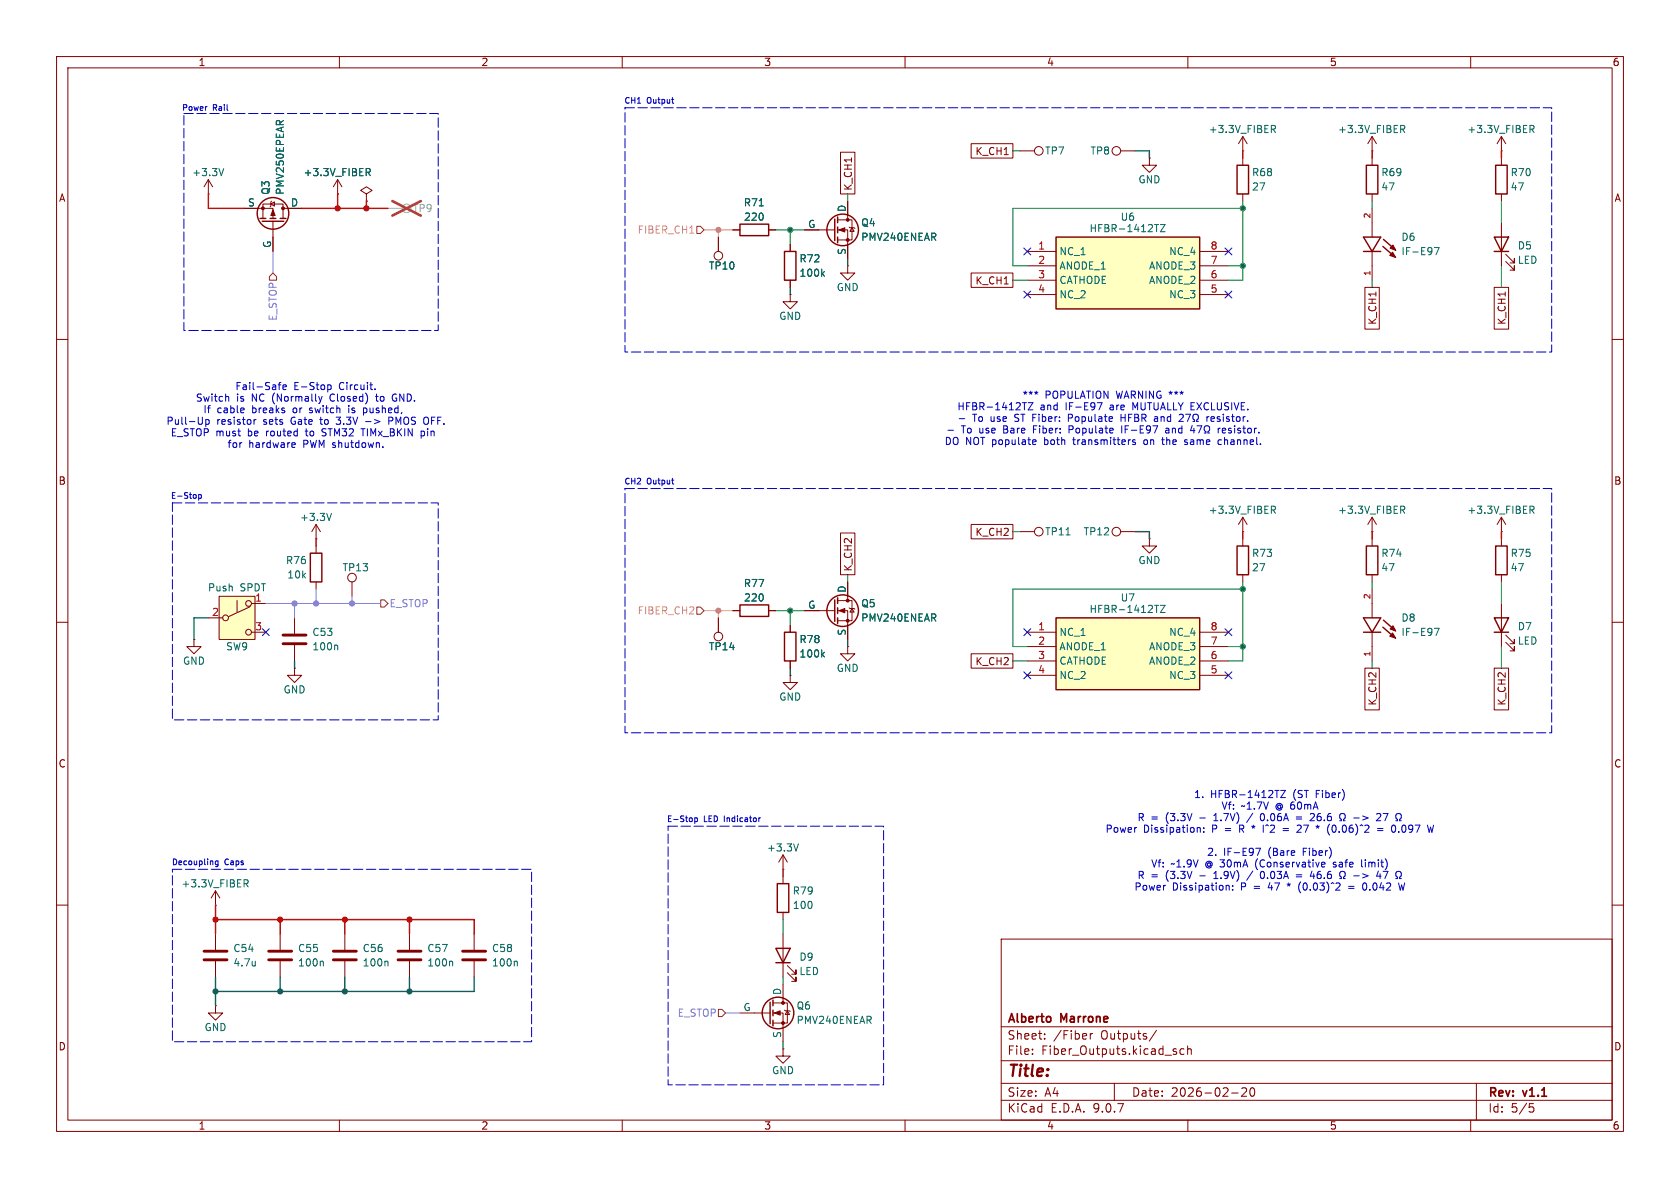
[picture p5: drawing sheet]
<svg xmlns="http://www.w3.org/2000/svg" width="297mm" height="210mm" viewBox="0 0 297 210" stroke-linecap="round" stroke-linejoin="round" font-family="sans-serif">
<g fill="none" stroke="#840000" stroke-width=".18">
<path d="M10 10h277v190h-277zM12 12h273v186h-273zM60 10v2M110 10v2M160 10v2M210 10v2M260 10v2M149.9 47v1.3h1.2l-1.2 1.2-1.3-1.2h1.3M149.9 47h.1M10 60h2M285 60h2M10 110h2"/>
<path d="M285 110h2M10 160h2M177 166h108v32h-108zM285 160h2M60 198v2M110 198v2M160 198v2M177 194.5h108M177 191.5h108M177 187.5h108M177 181.5h108M182.5 186.3v.1"/>
<path d="M182.5 185.5v.1M184.7 183.6v.1M184.7 182.8v.1M192.7 182.7v1M193.2 182.7l-.3 .1-.2 .2M197 191.5v3M204.5 182.1l-1.3 2M207.6 185.9l.4 .1v.2l-.2 .2h-.3M207.6 185.4l.4 .1M209.3 185.5l-.4-.1-.3 .3v.4l.1 .2h.6M210 184.9v1.5M210 185.5l.2-.1 .3 .1 .1 .9"/>
<path d="M210 198v2M217.7 193.2h1.2M219.5 192.4l.6-.1 .2 .1 .1 .3-.9 1.1h.9M221.1 192.4l.2-.1a.81 .81 0 0 1 .6 .6 .81 .81 0 0 1-.3 .8l-.1 .1a.81 .81 0 0 1-.4-1.4zM260 198v2M261 191.5v6.5M270.4 195.1h.7M270.5 195.7h.4l.3 .3-.2 .5-.5 .1"/>
</g>
<path d="M186.7 41.9h25.4v12.7h-25.4z" fill="#ffffc2"/>
<g fill="none" stroke="#840000" stroke-width=".25">
<path d="M186.7 41.9h25.4v12.7h-25.4zM137.4 156.2h2v5.1h-2zM136.1 177.2v3.8M136.7 176.8v1M136.7 178.6v1M136.7 180.3v1.1"/>
<circle cx="137.5" cy="179.1" r="2.79"/>
</g>
<g fill="none" stroke="#840000" stroke-width=".18">
<path d="M181.6 44.5h5.1M181.6 47h5.1M181.6 49.5h5.1M181.6 52.1h5.1M212.1 44.5h5.1M212.1 47h5.1M212.1 49.5h5.1M212.1 52.1h5.1M138.4 153.7h.1M138.4 151.1v2.6M138.4 154.9v1.3M138.4 151.1l.8 1.3"/>
<path d="M138.4 151.1l-.7 1.3M130.8 179.1h5.3M136.7 177.3h2.5v3.5h-2.5M136.7 179.1h1.7v5.1M138.4 161.3v1.3M138.4 174v3.3M138.7 178.6l.1 .1h.8l.1 .1M139.2 178.7l.4 .6h-.8zM138.4 185.4v1.3h1.3l-1.3 1.3-1.2-1.3h1.2M138.4 185.4h.1"/>
</g>
<path d="M204.1 39.7h.7M205.1 39.7h.9l-.9 1.3h.9M141.2 149.2l-.5 1.2" fill="none" stroke="#006464" stroke-width=".18"/>
<g fill="#840000" stroke="#840000" stroke-width=".18">
<path d="M136.9 179.1l1-.4v.8z"/>
<circle cx="138.4" cy="177.3" r=".25"/>
<circle cx="138.4" cy="180.8" r=".25"/>
</g>
<path d="M186.7 109.2h25.4v12.7h-25.4z" fill="#ffffc2"/>
<g fill="none" stroke="#840000" stroke-width=".25">
<path d="M147.6 38.7v3.8M148.1 38.4v1M264.4 29.2h2v5.1h-2zM138.7 44.5h2v5h-2zM148.1 40.1v1M148.1 41.9v1M130.8 106.9h5.1v2.1h-5.1zM186.7 109.2h25.4v12.7h-25.4zM241 109.2h3.1l-1.5 2.6zM241 111.8h3.1M244.5 110.9l2 1.7M244.6 109.6l2 1.8"/>
<path d="M137.2 167.6h2.5l-1.3 2.6zM137.2 170.2h2.5"/>
<circle cx="149" cy="40.6" r="2.79"/>
</g>
<g fill="none" stroke="#840000" stroke-width=".18">
<path d="M148.1 38.9h2.5v3.5h-2.5M149.9 35.6v3.3M265.4 27.9v1.3M265.4 34.3v1.3M127 41.9v2.6M139.7 43.2v1.3M139.7 49.5v1.3M142.2 40.6h5.4M148.1 40.6h1.8v5.1M150.1 40.1l.1 .2h.8l.1 .1M150.6 40.3l.4 .6h-.8zM265.4 94h.1"/>
<path d="M265.4 91.4v2.6M265.4 91.4l-.7 1.3M265.4 91.4l.8 1.3M34.3 113v1.3h-1.3l1.3 1.3 1.3-1.3h-1.3M34.3 113h.1M127 109.2v2.6M129.5 108h1.3M135.9 108h1.3M181.6 111.8h5.1M181.6 114.3h5.1M181.6 116.8h5.1M181.6 119.4h5.1"/>
<path d="M212.1 111.8h5.1M212.1 114.3h5.1M212.1 116.8h5.1M212.1 119.4h5.1M242.6 104.1v5.1M242.6 111.8v5M138.4 165.1v7.6M139.2 172l1.5 1.5v-.8v.8h-.7M139.2 170.7l1.5 1.5v-.7v.7h-.7"/>
<circle cx="127" cy="45.2" r=".76"/>
<circle cx="127" cy="112.5" r=".76"/>
</g>
<path d="M145.4 48.4l.3 .4M145.7 48l-.4 .5M270.5 89.5h.5l.2 .2-.1 .4h-.6M270.8 90.1l.4 .6M204.1 107h.7M205.1 107h.9l-.9 1.3h.9M253.6 111.1h.8l-.5 1.2" fill="none" stroke="#006464" stroke-width=".18"/>
<g fill="#840000" stroke="#840000" stroke-width=".18">
<path d="M148.3 40.6l1.1-.3v.7z"/>
<path d="M246.3 110.6l.5 1-1.1-.4z"/>
<path d="M246.2 111.9l.6 .9-1.1-.3z"/>
<circle cx="149.9" cy="38.9" r=".25"/>
<circle cx="149.9" cy="42.4" r=".25"/>
</g>
<path d="M38.7 105.4h6.4v7.6h-6.4z" fill="#ffffc2"/>
<g fill="none" stroke="#840000" stroke-width=".18">
<path d="M36.8 34.3h.1M36.8 31.8l.8 1.2M36.8 31.8l-.7 1.2M36.8 31.8v2.5M43.2 36.8h5.1v1.8M46.5 38.6v-2.5h3.5v2.5M47.9 36.1l.6-.4v.7zM48 35.6l-.1 .1v.7l-.1 .2M48.3 39.1v5.4M50 36.8h3.3M59.7 34.3h.1M59.7 31.8l-.8 1.2"/>
<path d="M59.7 31.8l.8 1.2M59.7 31.8v2.5M64.8 34.3l1-.6-1-.7-1 .7 1 .6v1.3M64.8 35.6h.1M148.6 26.9h2.5v7.4h-2.5zM149.9 35.6v2.5M171.7 25.4h7.4v2.5h-7.4zM180.3 26.7h2.6M198.1 26.7h2.6M203.2 27.9v1.3h1.3l-1.3 1.3-1.3-1.3h1.3M203.2 27.9h.1M219.7 26.7h.1"/>
<path d="M219.7 24.1v2.6M219.7 27.9v1.3M219.7 34.3v1.3M219.7 24.1l-.8 1.3M219.7 24.1l.8 1.3M242.6 26.7h.1M242.6 24.1v2.6M242.6 27.9v1.3M242.6 34.3v1.3M242.6 36.8v5.1M242.6 24.1l-.8 1.3M242.6 24.1l.7 1.3"/>
<path d="M265.4 26.7h.1M265.4 24.1v2.6M265.4 39.4v7.6M265.4 24.1l-.7 1.3M265.4 24.1l.8 1.3M127 41.9v2.6M129.5 40.6h1.3M135.9 40.6h1.3M139.7 52.1v1.2h1.3l-1.3 1.3-1.3-1.3h1.3M139.7 52.1h.1M139.7 43.2v1.3M139.7 49.5v1.3"/>
<path d="M142.2 40.6h2.6M149.9 43.2v2.5M171.7 48.3h7.4v2.5h-7.4zM241.3 50.8h2.5v7.4h-2.5zM242.6 44.5v5M264.2 50.8h2.5v7.4h-2.5zM266.2 46.2l1.5 1.6v-.8v.8h-.7M266.2 45l1.5 1.5v-.8v.8h-.7M55.9 95.3h.1M55.9 92.7l-.8 1.3M55.9 92.7l.7 1.3M55.9 92.7v2.6"/>
<path d="M55.9 96.5v1.3M148.6 94.2h2.5v7.4h-2.5zM171.7 92.7h7.4v2.6h-7.4zM180.3 94h2.6M198.1 94h2.6M203.2 95.3v1.2h1.3l-1.3 1.3-1.3-1.3h1.3M203.2 95.3h.1M219.7 94h.1M219.7 91.4l-.8 1.3M219.7 91.4l.8 1.3M219.7 91.4v2.6M219.7 95.3v1.2"/>
<path d="M242.6 94h.1M242.6 91.4l-.8 1.3M242.6 91.4l.7 1.3M242.6 91.4v2.6M242.6 95.3v1.2M265.4 95.3v1.2M36.8 109.2h2.6M38.7 105.4h6.4v7.6h-6.4zM41.9 106.2v2M44.2 107.2l-3.8 1.8M44.4 106.7h2.6M44.4 111.8h2.6"/>
<path d="M52.1 118.1v1.3h-1.3l1.3 1.3 1.2-1.3h-1.2M52.1 118.1h.1M52.1 109.2v2.8M52.1 114v2.8M55.9 102.9v1.2M62.2 102.9v2.5M127 109.2v2.6M129.5 108h1.3M135.9 108h1.3M139.7 119.4v1.3h1.3l-1.3 1.2-1.3-1.2h1.3M139.7 119.4h.1M139.7 110.5v1.3"/>
<path d="M139.7 116.8v1.3M142.2 108h5.4M148.1 106.2h2.5v3.5h-2.5M148.1 108h1.8v5M149.9 114.3v1.3h1.2l-1.2 1.2-1.3-1.2h1.3M149.9 114.3h.1M149.9 102.9v3.3M150.1 107.4l.1 .2h.8l.1 .1M150.6 107.6l.4 .6h-.8zM171.7 115.6h7.4v2.5h-7.4zM219.7 101.6v1.3M241.3 118.1h2.5v7.4h-2.5z"/>
<path d="M242.6 101.6v1.3M264.2 118.1h2.5v7.4h-2.5zM265.4 101.6v1.3M265.4 106.7v7.6M266.2 113.5l1.5 1.6v-.8v.8h-.7M266.2 112.3l1.5 1.5v-.8v.8h-.7M38.1 157.5v2.5M38.1 157.5l-.8 1.3M38.1 157.5l.8 1.3M38.1 177.8v1.3h1.3l-1.3 1.2-1.3-1.2h1.3M38.1 177.8h.1M38.1 160h.1"/>
<path d="M38.1 165.1v2.8M38.1 169.9v2.8M49.5 165.1v2.8M49.5 169.9v2.8M61 165.1v2.8M61 169.9v2.8M72.4 165.1v2.8M72.4 169.9v2.8M83.8 165.1v2.8M83.8 169.9v2.8"/>
<circle cx="183.6" cy="26.7" r=".76"/>
<circle cx="197.4" cy="26.7" r=".76"/>
<circle cx="183.6" cy="94" r=".76"/>
<circle cx="197.4" cy="94" r=".76"/>
<circle cx="39.9" cy="109.2" r=".51"/>
<circle cx="43.9" cy="111.8" r=".51"/>
<circle cx="43.9" cy="106.7" r=".51"/>
<circle cx="62.2" cy="102.1" r=".76"/>
</g>
<g fill="none" stroke="#840000" stroke-width=".25">
<path d="M46 38.6h1M46.4 39.1h3.8M47.8 38.6h1M49.5 38.6h1M130.8 39.6h5.1v2.1h-5.1zM218.7 29.2h2v5.1h-2zM241.6 29.2h2v5.1h-2zM241 41.9h3.1l-1.5 2.6zM241 44.5h3.1M244.5 43.6l2 1.7M244.6 42.3l2 1.8M264.2 41.9h2.5l-1.3 2.6z"/>
<path d="M264.2 44.5h2.5M54.9 97.8h2v5.1h-2zM218.7 96.5h2v5.1h-2zM241.6 96.5h2v5.1h-2zM264.4 96.5h2v5.1h-2zM138.7 111.8h2v5h-2zM147.6 106v3.9M148.1 105.7v1M148.1 107.4v1.1M148.1 109.2v1M264.2 109.2h2.5l-1.3 2.6zM264.2 111.8h2.5"/>
<circle cx="48.3" cy="37.7" r="2.79"/>
<circle cx="149" cy="107.9" r="2.79"/>
</g>
<g fill="none" stroke="#006464" stroke-width=".18">
<path d="M39.6 29.8l-.5 1.3M64.7 29.8h.5l.3 .2-.2 .4-.6 .1M65 30.5l.5 .6M134.2 36.4h.8M224.8 22.2h.4l.3 .2-.1 .4h-.6M225.1 22.8l.4 .6M247.6 22.2h.5l.2 .2-.1 .4h-.6M247.9 22.8l.4 .6M270.5 22.2h.5l.2 .2-.1 .4h-.6M270.8 22.8l.4 .6M145.4 48.4l.3 .4M145.7 48l-.4 .5"/>
<path d="M253.6 43.8h.8l-.5 1.2M58.6 90.7l-.4 1.3M188.5 94.6h.7M224.8 89.5h.4l.3 .2-.1 .4h-.6M225.1 90.1l.4 .6M247.6 89.5h.5l.2 .2-.1 .4h-.6M247.9 90.1l.4 .6M59.5 114l.2 .2v.7M145.4 115.7l.3 .4M145.7 115.3l-.4 .5M43.1 155.5h.5l.3 .3-.1 .3-.7 .1M43.5 156.2l.4 .6"/>
<path d="M45.1 169.9v.9M45.1 170.6v.1M57 169.9l.2 .2v.7M68.4 169.9l.2 .2v.7M79.8 169.9l.2 .2v.7M91.3 169.9l.2 .2v.7"/>
</g>
<g fill="#840000" stroke="#840000" stroke-width=".18">
<path d="M148.3 108l1.1-.4v.7z"/>
<path d="M48.3 37.1l.3 1h-.7z"/>
<path d="M246.3 43.3l.5 1-1.1-.4z"/>
<path d="M246.2 44.6l.6 .9-1.1-.4z"/>
<circle cx="149.9" cy="106.2" r=".25"/>
<circle cx="149.9" cy="109.7" r=".25"/>
<circle cx="50" cy="36.8" r=".25"/>
<circle cx="46.5" cy="36.8" r=".25"/>
</g>
<g fill="none" stroke="#a1a1a1" stroke-width=".18">
<path d="M68.6 36.8h2.5"/>
<circle cx="71.9" cy="36.8" r=".76"/>
</g>
<path d="M69.4 35.5l5 2.6M74.4 35.5l-5 2.6" fill="none" stroke="#e12e31" stroke-width=".46"/>
<path d="M50 112.3h4.1M50 113.8h4.1M36.1 168.1h4M36.1 169.7h4M47.5 168.1h4.1M47.5 169.7h4.1M58.9 168.1h4.1M58.9 169.7h4.1M70.4 168.1h4M70.4 169.7h4M81.8 168.1h4.1M81.8 169.7h4.1" fill="none" stroke="#840000" stroke-width=".51"/>
<path d="M48.3 48.3l.6 .6v.6h-1.3v-.6zM123.2 40h.6l.7 .6-.7 .7h-.6zM67.3 106h.6l.7 .7-.7 .6h-.6zM123.2 107.3h.6l.7 .7-.7 .6h-.6zM127 178.4h.6l.7 .7-.7 .6h-.6z" fill="none" stroke="#725600" stroke-width=".18"/>
<path d="M121.9 41.2h.8M124.5 40.6h5M127 40.6v1.3M124.5 108h5M127 108v1.2" fill="none" stroke="#e6ad53" stroke-width=".18"/>
<g fill="none" stroke="#009600" stroke-width=".18">
<path d="M149.9 34.3v1.3M179.1 26.7h1.2M219.7 36.8h-40.6v10.2h2.5M219.7 35.6v13.9h-2.5M242.6 35.6v1.2M265.4 35.6v3.8M137.2 40.6h5M139.7 40.6v2.6M179.1 49.5h2.5M217.2 47h2.5M242.6 49.5v1.3M265.4 47v3.8"/>
<path d="M179.1 94h1.2M137.2 108h5M139.7 108v2.5M149.9 101.6v1.3M179.1 116.8h2.5M217.2 114.3h2.5M219.7 102.9v13.9h-2.5M219.7 104.1h-40.6v10.2h2.5M242.6 102.9v1.2M242.6 116.8v1.3M265.4 102.9v3.8M265.4 114.3v3.8"/>
<path d="M138.4 162.6v2.5M138.4 172.7v1.3"/>
</g>
<g fill="none" stroke="#484848" stroke-width=".25">
<path d="M200.7 26.7h2.5v1.2M139.7 50.8v1.3M149.9 45.7v1.3M200.7 94h2.5v1.3M36.8 109.2h-2.5v3.8M52.1 116.8v1.3M139.7 118.1v1.3M149.9 113v1.3M38.1 172.7v5.1M49.5 172.7v2.6M61 172.7v2.6M72.4 172.7v2.6"/>
<path d="M83.8 172.7v2.6h-45.7M138.4 184.2v1.2"/>
</g>
<g fill="none" stroke="#f00" stroke-width=".25">
<path d="M36.8 34.3v2.5h6.4M53.3 36.8h15.3M59.7 34.3v2.5M64.8 35.6v1.2M219.7 26.7v1.2M242.6 26.7v1.2M265.4 26.7v1.2M55.9 95.3v1.2M219.7 94v1.3M242.6 94v1.3M265.4 94v1.3M138.4 153.7v1.2"/>
<path d="M38.1 162.6h45.7v2.5M38.1 160v5.1M49.5 162.6v2.5M61 162.6v2.5M72.4 162.6v2.5"/>
</g>
<path d="M48.3 44.5v3.8M47 106.7h20.3M52.1 106.7v2.5M55.9 104.1v2.6M62.2 105.4v1.3M128.3 179.1h2.5" fill="none" stroke="#8f72b4" stroke-width=".18"/>
<g fill="none" stroke="#000084" stroke-width=".18">
<path d="M181 51.5l1.2 1.2M181 43.8l1.2 1.3M182.2 51.5l-1.2 1.2M182.2 43.8l-1.2 1.3M216.6 51.5l1.2 1.2M216.6 43.8l1.2 1.3M217.8 51.5l-1.2 1.2M217.8 43.8l-1.2 1.3M46.4 111.2l1.2 1.2M47.6 111.2l-1.2 1.2M181 118.8l1.2 1.2M181 111.2l1.2 1.2"/>
<path d="M182.2 118.8l-1.2 1.2M182.2 111.2l-1.2 1.2M216.6 111.2l1.2 1.2M216.6 118.8l1.2 1.2M217.8 111.2l-1.2 1.2M217.8 118.8l-1.2 1.2"/>
</g>
<path d="M110.5 19.1h163.8v43.1h-163.8zM32.5 20.1h45v38.3h-45zM30.5 88.9h47v38.4h-47zM110.5 86.4h163.8v43.1h-163.8zM30.5 153.7h63.5v30.5h-63.5zM118.1 146.1h38.1v45.7h-38.1z" fill="none" stroke="#0000c2" stroke-width=".18" stroke-dasharray="1.7 .6"/>
<g fill="none" stroke="#0000c2" stroke-width=".18">
<path d="M36.5 18.8h.1M118.7 17.6h.4M119 18.2h.1M35.8 73.7v1.1l-.1 .2M36.4 74.2v1.2M36.4 74.2h.3l.3 .2-.1 .6h-.5M40.1 70.1l.3 .2v.6M43.1 72.2l.1 .2-.6 .1M44.9 74.2v.8M45.3 74.2l-.4 .2M49.2 68h.5M49.7 67.6l-.3 .2v1.1"/>
<path d="M50 68.5l.6-.2v-.2l-.4-.1-.2 .2 .1 .6h.5M51.8 78.3h.3l.1 .3-.6 .1M52.1 79l-.3 .1M56.3 70.1l.3 .8M56.6 70.9l-.1 .3M56.9 77l.2 .1M56.9 70.1l-.3 .8M57 75.9l-.1 .2 .3 .3M57.9 68.1l.4-.1 .2 .3-.1 .5h-.5M57.9 68v1.3M59.4 74.9l.2 .1M61.7 72.1v.9"/>
<path d="M63.8 75.8h.7M64.2 75.8v1.3M64.3 72.1v1.3M64.3 72.9l.3 .1M64.6 74.5h1M66.3 68.8v.1M66.4 70.1h.5M66.6 69.7v1.2M67.7 79v.1M68.7 73.7v1.3M69.3 74.3l-.6 .1M69.8 69.7a.68 .68 0 0 0-.5 .6 .68 .68 0 0 0 .5 .6"/>
<path d="M74.5 76.2v1.3M74.5 76.3l.3-.1 .2 .1M75 76.9l-.2 .2-.3-.1M167.6 76.1h1M169.6 74h.9M180.7 71.2h.8M181.8 71.2h.8l-.8 1.3h.8M182.7 77.7l.4 .1 .1 .2-.6 .2M183.1 78.5l-.4 .1M183.5 69.3l-.3 .1 .2 .3M188.9 73.2v1.3M188.9 73.9h.5"/>
<path d="M189 75.9h.5M189.5 75.3h-.5v1.2M194.8 71.2l-.5 1.3M198.2 73.2v1.3M198.2 73.8h.7M198.3 75.3v1.2M200.7 77.8l-.3-.1-.2 .2 .1 .2 .4 .1v.3h-.5M202.3 77.8l-.1 .2 .1 .5M204.2 73.7h.4M204.7 74.4l-.5 .1M204.7 74h-.5M205.4 77.7h.4"/>
<path d="M205.5 77.3v1.1l.3 .2M206.1 75.8h.5M206.7 76l-.5 .1-.2 .1 .2 .3h.5M209.1 73.3v.5l-.7 .7h.8M209.9 77.8l-.3-.1-.2 .3 .5 .3M209.9 78.4l-.1 .2-.4-.1M210.5 73.2l-.6 1.3M210.8 75.2l-.3 .9h.7M211.1 73.3a.58 .58 0 0 0 .1 1v.2h-.3M211.1 75.7v.8M211.6 75.3h.9l-.6 1.2M211.7 73.3a.58 .58 0 0 1-.1 1v.2h.3"/>
<path d="M212.9 76.5h.3v-.2a.54 .54 0 0 1-.3-.7 .54 .54 0 0 1 .8-.3 .58 .58 0 0 1-.2 1v.2h.3M213.4 73.7v.8M213.7 73.7l-.3 .2M214.5 73.7h-.2l-.2 .1 .1 .6 .3 .1M214.7 74l-.6 .1M215.3 78.3l.3 .3 .3-.1M215.4 75.7v.8M215.7 75.7l-.3 .2M215.9 77.8l-.3-.1-.3 .3M216.5 75.7h-.2l-.2 .2v.6h.4M216.7 76l-.6 .1M35.1 87.4v1"/>
<path d="M35.1 87.5l.3-.1 .2 .2-.1 .4h-.4M118.7 84.9h.4M119 85.6h.1M225.4 139.7h.7M226.4 139.7h.9l-.9 1.3h.9M38.5 152.2v.8l-.1 .2h-.3M38.5 152.2h-.2l-.2 .2 .1 .4h.3M122.8 144.6v1M122.8 144.6h.3l.2 .2-.1 .4h-.4M134.1 144.6v.6M134.4 144.6l-.3 .2M211.7 146.3h.4l.1 .8"/>
<path d="M212.8 147v.1M212.8 146.3v.2M214.6 145.1h.7M214.6 155.3h.7M214.7 144.1l-.1 .1M214.7 154.3l-.1 .1M217.2 156.6l.1 .8M217.9 157.2v.2M217.9 156.6v.1M221.5 143.8l-1.1 1.6M221.5 154l-1.1 1.6M222 149.9h.8l-.5 1.3"/>
<path d="M222.8 154.5l.1 .7 .3 .1M222.9 143.9a.69 .69 0 0 0 .3 1.2M223.3 145.9v1.2M226.8 146.5h1M226.8 146.8h1M227.5 156.3l.3 .1-.1 .2M229.2 144.4h.9M229.2 144.8h.9M229.2 154.6h.9M229.2 155h.9M229.3 146l.5-.1 .2 .2M229.9 156a1.47 1.47 0 0 0 0 1.8"/>
<path d="M230 146.2l-.7 .9h.7M231.9 154l-.3 .9h.8M232.2 154.5v.8M232.3 143.9l.1 .2M232.4 144.2l-.8 .9h.8M233.2 146l-.3 .2 .2 .2M234.2 153.2l-.4 .1M234.2 152.5v.2l-.6 .1M234.8 147.2l.3 .4M235.6 146a.69 .69 0 0 0 .3 1.1M235.7 153.2l.1 .1M235.9 152.4l-.2 .2 .2 .2"/>
<path d="M236.9 144.7l.2 .1v.3h-.3M236.9 144l.1-.1a.54 .54 0 0 1 .8 .2 .54 .54 0 0 1-.3 .7v.3h.3M236.9 154.9l.2 .2v.2h-.3M237 154.1l-.1 .1M237.6 154.1a.58 .58 0 0 1-.1 1v.2h.3M238.4 156.7h1M238.4 157h1M239.3 144.6h1M239.3 154.8h1M240.7 152v1.1l.2 .2M241.1 156.1l-.2 .5M241.4 156.1a.75 .75 0 0 1-.2 1.3l-.2-.2"/>
<path d="M243.4 143.9l.5-.1 .2 .4-.8 .9h.8M243.5 146.5h1M243.5 146.8h1M243.7 154l-.3 .9h.8M244 154.5v.8M244.5 143.8h.9M246.1 146l-.1 .3M246.6 146l.1 .3M247.2 156.1l.3 1.3 .3-1 .2 1 .3-1.3M247.3 147v.1M253.4 145.9l-.3 1.2-.2-.9"/>
</g>
<g fill="#f00" stroke="#f00" stroke-width=".18">
<circle cx="61" cy="162.6" r=".46"/>
<circle cx="72.4" cy="162.6" r=".46"/>
<circle cx="64.8" cy="36.8" r=".46"/>
<circle cx="59.7" cy="36.8" r=".46"/>
<circle cx="49.5" cy="162.6" r=".46"/>
<circle cx="38.1" cy="162.6" r=".46"/>
</g>
<g fill="#e6ad53" stroke="#e6ad53" stroke-width=".18">
<circle cx="127" cy="108" r=".46"/>
<circle cx="127" cy="40.6" r=".46"/>
</g>
<g fill="#009600" stroke="#009600" stroke-width=".18">
<circle cx="139.7" cy="108" r=".46"/>
<circle cx="139.7" cy="40.6" r=".46"/>
<circle cx="219.7" cy="114.3" r=".46"/>
<circle cx="219.7" cy="104.1" r=".46"/>
<circle cx="219.7" cy="47" r=".46"/>
<circle cx="219.7" cy="36.8" r=".46"/>
</g>
<g fill="#8f72b4" stroke="#8f72b4" stroke-width=".18">
<circle cx="62.2" cy="106.7" r=".46"/>
<circle cx="52.1" cy="106.7" r=".46"/>
<circle cx="55.9" cy="106.7" r=".46"/>
</g>
<g fill="#484848" stroke="#484848" stroke-width=".18">
<circle cx="49.5" cy="175.3" r=".46"/>
<circle cx="38.1" cy="175.3" r=".46"/>
<circle cx="61" cy="175.3" r=".46"/>
<circle cx="72.4" cy="175.3" r=".46"/>
</g>
<text font-size="2.8" fill="#840000" x="178" y="190.9">Title:</text>
<g font-size="2.1" fill="#840000">
<text x="178" y="184">Sheet:</text>
<text x="178" y="181.2">Alberto</text>
<text x="186.2" y="184">/Fiber</text>
<text x="187.6" y="181.2">Marrone</text>
<text x="194.7" y="184">Outputs/</text>
<text x="178" y="186.7">File:</text>
<text x="184.1" y="186.7">Fiber_Outputs.kicad_sch</text>
<text x="178" y="196.9">KiCad</text>
<text x="178" y="194.1">Size:</text>
<text x="184.7" y="194.1">A4</text>
<text x="185.7" y="196.9">E.D.A.</text>
<text x="193.3" y="196.9">9.0.7</text>
<text x="200" y="194.1">Date:</text>
<text x="207" y="194.1">2026-02-20</text>
<text x="263" y="194.3">Rev:</text>
<text x="263" y="196.9">Id:</text>
<text x="267.1" y="196.9">5/5</text>
<text x="269.4" y="194.3">v1.1</text>
</g>
<g font-size="1.8" fill="#840000">
<text x="35" y="11.9">1</text>
<text x="85" y="11.9">2</text>
<text x="135" y="11.9">3</text>
<text x="185" y="11.9">4</text>
<text x="235" y="11.9">5</text>
<text x="285" y="11.9">6</text>
<text x="172.3" y="27.6">K_CH1</text>
<text x="10.3" y="35.9">A</text>
<text x="150.8" y="33.8" transform="rotate(-90 150.8 33.8)">K_CH1</text>
<text x="285.3" y="35.9">A</text>
<text x="172.3" y="50.5">K_CH1</text>
<text x="243.5" y="57.5" transform="rotate(-90 243.5 57.5)">K_CH1</text>
<text x="266.4" y="57.5" transform="rotate(-90 266.4 57.5)">K_CH1</text>
<text x="10.3" y="85.9">B</text>
<text x="285.3" y="85.9">B</text>
<text x="172.3" y="94.9">K_CH2</text>
<text x="150.8" y="101.1" transform="rotate(-90 150.8 101.1)">K_CH2</text>
<text x="172.3" y="117.8">K_CH2</text>
<text x="243.5" y="124.8" transform="rotate(-90 243.5 124.8)">K_CH2</text>
<text x="266.4" y="124.8" transform="rotate(-90 266.4 124.8)">K_CH2</text>
<text x="10.3" y="135.9">C</text>
<text x="285.3" y="135.9">C</text>
<text x="10.3" y="185.9">D</text>
<text x="285.3" y="185.9">D</text>
<text x="35" y="199.9">1</text>
<text x="85" y="199.9">2</text>
<text x="135" y="199.9">3</text>
<text x="185" y="199.9">4</text>
<text x="235" y="199.9">5</text>
<text x="285" y="199.9">6</text>
</g>
<g font-size="1.8" fill="#006464">
<text x="213.6" y="23.7">+3.3V_FIBER</text>
<text x="236.5" y="23.7">+3.3V_FIBER</text>
<text x="259.3" y="23.7">+3.3V_FIBER</text>
<text x="184.7" y="27.5">TP7</text>
<text x="192.7" y="27.5">TP8</text>
<text x="33.9" y="31.3">+3.3V</text>
<text x="47.9" y="34.5" transform="rotate(-90 47.9 34.5)">Q3</text>
<text x="50.4" y="34.5" transform="rotate(-90 50.4 34.5)">PMV250EPEAR</text>
<text x="53.6" y="31.3">+3.3V_FIBER</text>
<text x="201.2" y="32.6">GND</text>
<text x="221.2" y="31.3">R68</text>
<text x="221.2" y="33.9">27</text>
<text x="244.1" y="31.3">R69</text>
<text x="244.1" y="33.9">47</text>
<text x="267" y="31.3">R70</text>
<text x="267" y="33.9">47</text>
<text x="43.7" y="36.6">S</text>
<text x="51.3" y="36.6">D</text>
<text x="131.4" y="36.7">R71</text>
<text x="131.4" y="39.2">220</text>
<text x="142.8" y="40.4">G</text>
<text x="149.6" y="37.6" transform="rotate(-90 149.6 37.6)">D</text>
<text x="152.2" y="40.2">Q4</text>
<text x="192.5" y="41.2">HFBR-1412TZ</text>
<text x="198" y="39.2">U6</text>
<text x="48" y="43.9" transform="rotate(-90 48 43.9)">G</text>
<text x="125.2" y="47.9">TP10</text>
<text x="141.2" y="46.6">R72</text>
<text x="149.6" y="45.2" transform="rotate(-90 149.6 45.2)">S</text>
<text x="152.2" y="42.8">PMV240ENEAR</text>
<text x="187.2" y="45.3">NC_1</text>
<text x="187.2" y="47.9">ANODE_1</text>
<text x="203" y="47.9">ANODE_3</text>
<text x="206.6" y="45.3">NC_4</text>
<text x="247.7" y="42.8">D6</text>
<text x="247.7" y="45.3">IF-E97</text>
<text x="268.2" y="44.3">D5</text>
<text x="268.2" y="46.8">LED</text>
<text x="141.2" y="49.1">100k</text>
<text x="147.8" y="51.7">GND</text>
<text x="187.2" y="50.4">CATHODE</text>
<text x="187.2" y="52.9">NC_2</text>
<text x="203" y="50.4">ANODE_2</text>
<text x="206.6" y="52.9">NC_3</text>
<text x="137.7" y="56.7">GND</text>
<text x="52.9" y="92.3">+3.3V</text>
<text x="184.7" y="94.8">TP11</text>
<text x="191.5" y="94.8">TP12</text>
<text x="213.6" y="91">+3.3V_FIBER</text>
<text x="236.5" y="91">+3.3V_FIBER</text>
<text x="259.3" y="91">+3.3V_FIBER</text>
<text x="50.5" y="99.9">R76</text>
<text x="60.5" y="101.2">TP13</text>
<text x="201.2" y="99.9">GND</text>
<text x="221.2" y="98.7">R73</text>
<text x="221.2" y="101.2">27</text>
<text x="244.1" y="98.7">R74</text>
<text x="244.1" y="101.2">47</text>
<text x="267" y="98.7">R75</text>
<text x="267" y="101.2">47</text>
<text x="36.7" y="104.7">Push</text>
<text x="42.4" y="104.7">SPDT</text>
<text x="50.7" y="102.5">10k</text>
<text x="131.4" y="104">R77</text>
<text x="131.4" y="106.5">220</text>
<text x="142.8" y="107.7">G</text>
<text x="149.6" y="104.9" transform="rotate(-90 149.6 104.9)">D</text>
<text x="152.2" y="107.5">Q5</text>
<text x="198" y="106.5">U7</text>
<text x="55.1" y="112.6">C53</text>
<text x="141.2" y="113.9">R78</text>
<text x="149.6" y="112.5" transform="rotate(-90 149.6 112.5)">S</text>
<text x="152.2" y="110.1">PMV240ENEAR</text>
<text x="187.2" y="112.6">NC_1</text>
<text x="192.5" y="108.6">HFBR-1412TZ</text>
<text x="206.6" y="112.6">NC_4</text>
<text x="247.7" y="110.1">D8</text>
<text x="247.7" y="112.6">IF-E97</text>
<text x="268.2" y="111.6">D7</text>
<text x="32.3" y="117.7">GND</text>
<text x="39.9" y="115.2">SW9</text>
<text x="55.1" y="115.2">100n</text>
<text x="125.2" y="115.2">TP14</text>
<text x="141.2" y="116.4">100k</text>
<text x="147.8" y="119">GND</text>
<text x="187.2" y="115.2">ANODE_1</text>
<text x="187.2" y="117.7">CATHODE</text>
<text x="203" y="115.2">ANODE_3</text>
<text x="203" y="117.7">ANODE_2</text>
<text x="268.2" y="114.1">LED</text>
<text x="50" y="122.8">GND</text>
<text x="137.7" y="124.1">GND</text>
<text x="187.2" y="120.2">NC_2</text>
<text x="206.6" y="120.2">NC_3</text>
<text x="135.5" y="150.7">+3.3V</text>
<text x="32" y="157.1">+3.3V_FIBER</text>
<text x="140" y="158.3">R79</text>
<text x="140.1" y="160.9">100</text>
<text x="41.2" y="168.5">C54</text>
<text x="41.2" y="171">4.7u</text>
<text x="52.6" y="171">100n</text>
<text x="52.6" y="168.5">C55</text>
<text x="64" y="171">100n</text>
<text x="64" y="168.5">C56</text>
<text x="75.4" y="171">100n</text>
<text x="75.4" y="168.5">C57</text>
<text x="86.9" y="171">100n</text>
<text x="86.9" y="168.5">C58</text>
<text x="141.2" y="170">D9</text>
<text x="141.2" y="172.6">LED</text>
<text x="131.3" y="178.8">G</text>
<text x="138.2" y="176" transform="rotate(-90 138.2 176)">D</text>
<text x="140.7" y="178.7">Q6</text>
<text x="36.1" y="182.5">GND</text>
<text x="138.2" y="183.6" transform="rotate(-90 138.2 183.6)">S</text>
<text x="140.7" y="181.2">PMV240ENEAR</text>
<text x="136.4" y="190.1">GND</text>
</g>
<text font-size="1.8" fill="#989898" x="72.9" y="37.7">TP9</text>
<g font-size="1.8" fill="#e6ad53">
<text x="112.6" y="41.5">FIBER_CH1</text>
<text x="112.6" y="108.8">FIBER_CH2</text>
</g>
<g font-size="1.8" fill="#a90000">
<text x="183.4" y="44.2">1</text>
<text x="183.4" y="46.7">2</text>
<text x="213.9" y="44.2">8</text>
<text x="213.9" y="46.7">7</text>
<text x="183.4" y="49.3">3</text>
<text x="183.4" y="51.8">4</text>
<text x="213.9" y="49.3">6</text>
<text x="213.9" y="51.8">5</text>
<text x="45" y="106.4">1</text>
<text x="37.4" y="109">2</text>
<text x="45" y="111.5">3</text>
<text x="183.4" y="111.5">1</text>
<text x="213.9" y="111.5">8</text>
<text x="183.4" y="114">2</text>
<text x="183.4" y="116.6">3</text>
<text x="183.4" y="119.1">4</text>
<text x="213.9" y="114">7</text>
<text x="213.9" y="116.6">6</text>
<text x="213.9" y="119.1">5</text>
</g>
<g font-size="1.8" fill="#8f72b4">
<text x="49.1" y="56.8" transform="rotate(-90 49.1 56.8)">E_STOP</text>
<text x="68.8" y="107.5">E_STOP</text>
<text x="119.7" y="179.9">E_STOP</text>
</g>
<g font-size="1.8" fill="#0000c2">
<text x="34.5" y="71.2">Switch</text>
<text x="41.5" y="69.2">Fail-Safe</text>
<text x="41.8" y="71.2">is</text>
<text x="44.6" y="71.2">NC (Normally</text>
<text x="51.9" y="69.2">E-Stop</text>
<text x="58.8" y="71.2">Closed)</text>
<text x="60.1" y="69.2">Circuit.</text>
<text x="67.2" y="71.2">to</text>
<text x="70.2" y="71.2">GND.</text>
<text x="180.7" y="70.7">***</text>
<text x="184.7" y="70.7">POPULATION</text>
<text x="197.5" y="70.7">WARNING ***</text>
<text x="29.3" y="75.3">Pull-Up</text>
<text x="30.1" y="77.3">E_STOP must</text>
<text x="35.9" y="73.3">If</text>
<text x="38.3" y="75.3">resistor</text>
<text x="38.4" y="73.3">cable</text>
<text x="43.9" y="77.3">be</text>
<text x="44.7" y="73.3">breaks</text>
<text x="46.7" y="75.3">sets</text>
<text x="47.3" y="77.3">routed</text>
<text x="51.7" y="75.3">Gate</text>
<text x="52.1" y="73.3">or</text>
<text x="54.5" y="77.3">to</text>
<text x="55.2" y="73.3">switch</text>
<text x="57.1" y="75.3">to</text>
<text x="57.6" y="77.3">STM32</text>
<text x="60.2" y="75.3">3.3V</text>
<text x="62.3" y="73.3">is</text>
<text x="64.8" y="77.3">TIMx_BKIN</text>
<text x="65.1" y="73.3">pushed,</text>
<text x="65.4" y="75.3">-&gt;</text>
<text x="69.8" y="75.3">PMOS OFF.</text>
<text x="75.5" y="77.3">pin</text>
<text x="169.1" y="72.7">HFBR-1412TZ</text>
<text x="169.9" y="76.8">To use</text>
<text x="171.9" y="74.8">To use</text>
<text x="177.6" y="76.8">Bare</text>
<text x="179.6" y="74.8">ST Fiber:</text>
<text x="183.1" y="76.8">Fiber:</text>
<text x="183.9" y="72.7">and</text>
<text x="188.5" y="72.7">IF-E97</text>
<text x="189.5" y="74.8">Populate</text>
<text x="189.6" y="76.8">Populate</text>
<text x="196.5" y="72.7">are</text>
<text x="199" y="74.8">HFBR</text>
<text x="199.1" y="76.8">IF-E97</text>
<text x="200.7" y="72.7">MUTUALLY EXCLUSIVE.</text>
<text x="205.1" y="74.8">and</text>
<text x="207.1" y="76.8">and</text>
<text x="214.8" y="74.8">resistor.</text>
<text x="216.8" y="76.8">resistor.</text>
<text x="40.1" y="79.4">for</text>
<text x="44" y="79.4">hardware</text>
<text x="53.7" y="79.4">PWM shutdown.</text>
<text x="166.9" y="78.9">DO NOT populate</text>
<text x="184.9" y="78.9">both</text>
<text x="190.2" y="78.9">transmitters</text>
<text x="202.9" y="78.9">on</text>
<text x="206.3" y="78.9">the</text>
<text x="210.5" y="78.9">same</text>
<text x="216.6" y="78.9">channel.</text>
<text x="211" y="141.3">1.</text>
<text x="214" y="141.3">HFBR-1412TZ</text>
<text x="215.8" y="143.3">Vf:</text>
<text x="219.4" y="143.3">~1.7V</text>
<text x="225.6" y="143.3">@ 60mA</text>
<text x="228.7" y="141.3">(ST</text>
<text x="232.9" y="141.3">Fiber)</text>
<text x="195.3" y="147.4">Power</text>
<text x="201" y="145.4">R =</text>
<text x="202.1" y="147.4">Dissipation:</text>
<text x="206.2" y="145.4">(3.3V</text>
<text x="212.3" y="145.4">-</text>
<text x="214.4" y="147.4">P</text>
<text x="215.1" y="145.4">1.7V)</text>
<text x="216.8" y="147.4">=</text>
<text x="219.6" y="147.4">R *</text>
<text x="223.7" y="145.4">0.06A</text>
<text x="224.1" y="147.4">I^2</text>
<text x="230.6" y="147.4">27</text>
<text x="232.9" y="145.4">26.6</text>
<text x="234.2" y="147.4">*</text>
<text x="236.3" y="147.4">(0.06)^2</text>
<text x="241" y="145.4">-&gt;</text>
<text x="245.3" y="145.4">27</text>
<text x="245.4" y="147.4">=</text>
<text x="248.1" y="147.4">0.097</text>
<text x="201" y="155.6">R =</text>
<text x="203.4" y="153.5">Vf:</text>
<text x="206.2" y="155.6">(3.3V</text>
<text x="207" y="153.5">~1.9V</text>
<text x="212.3" y="155.6">-</text>
<text x="213.2" y="153.5">@ 30mA</text>
<text x="213.3" y="151.5">2.</text>
<text x="215.1" y="155.6">1.9V)</text>
<text x="216.3" y="151.5">IF-E97</text>
<text x="222.4" y="153.5">(Conservative</text>
<text x="223.7" y="155.6">0.03A</text>
<text x="224.3" y="151.5">(Bare</text>
<text x="230.2" y="155.6">=</text>
<text x="230.6" y="151.5">Fiber)</text>
<text x="232.9" y="155.6">46.6</text>
<text x="236.4" y="153.5">safe</text>
<text x="241" y="155.6">-&gt;</text>
<text x="241.5" y="153.5">limit)</text>
<text x="245.3" y="155.6">47</text>
<text x="200.5" y="157.6">Power</text>
<text x="207.3" y="157.6">Dissipation:</text>
<text x="219.5" y="157.6">P</text>
<text x="221.9" y="157.6">=</text>
<text x="224.7" y="157.6">47</text>
<text x="228.3" y="157.6">*</text>
<text x="230.4" y="157.6">(0.03)^2</text>
<text x="239.4" y="157.6">=</text>
<text x="242.2" y="157.6">0.042</text>
</g>
<g font-size="1.4" fill="#0000c2">
<text x="32.1" y="19.8">Power</text>
<text x="37.6" y="19.8">Rail</text>
<text x="110.3" y="18.5">CH1</text>
<text x="114.4" y="18.5">Output</text>
<text x="30.1" y="88.4">E-Stop</text>
<text x="110.3" y="85.8">CH2</text>
<text x="114.4" y="85.8">Output</text>
<text x="117.8" y="145.5">E-Stop</text>
<text x="124.4" y="145.5">LED</text>
<text x="128.2" y="145.5">Indicator</text>
<text x="30.3" y="153.1">Decoupling</text>
<text x="39.7" y="153.1">Caps</text>
</g>
<g font-size="1.4" fill="#a90000">
<text x="242.3" y="38.7" transform="rotate(-90 242.3 38.7)">2</text>
<text x="242.3" y="48.9" transform="rotate(-90 242.3 48.9)">1</text>
<text x="242.3" y="106" transform="rotate(-90 242.3 106)">2</text>
<text x="242.3" y="116.2" transform="rotate(-90 242.3 116.2)">1</text>
</g>
</svg>
